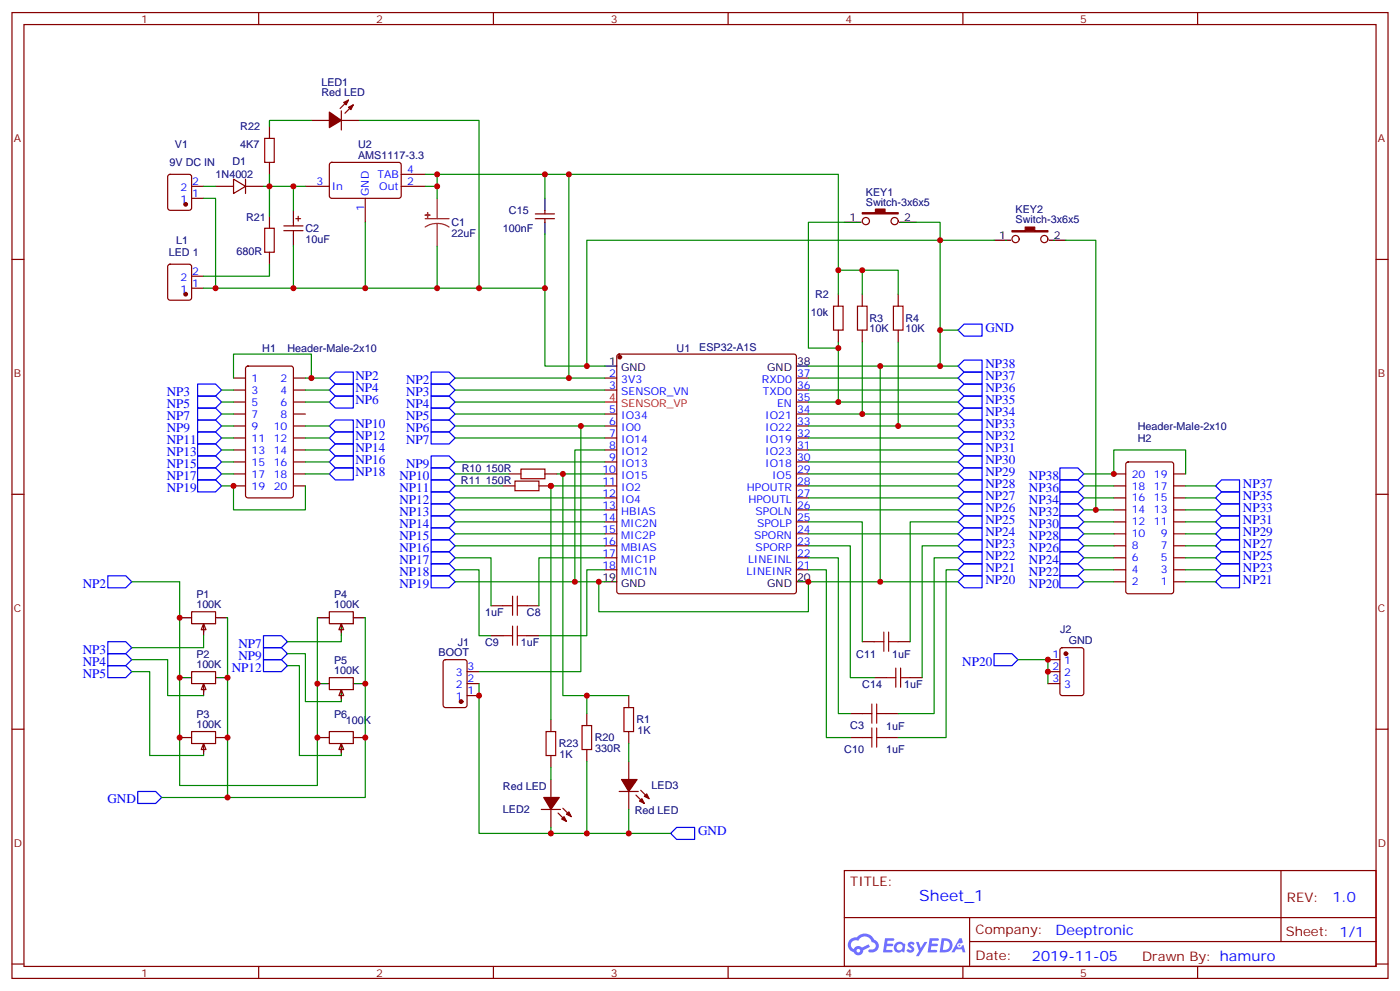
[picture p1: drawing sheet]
<svg xmlns="http://www.w3.org/2000/svg" width="412mm" height="292mm" viewBox="0 0 412 292" stroke-linecap="round" stroke-linejoin="round" font-family="sans-serif">
<g fill="none" stroke="#870000" stroke-width=".35">
<path d="M3.5 3.7h405.4v284.3h-405.4zM7.1 7.2h398.2v277.3h-398.2zM76.2 3.7v3.5M145.3 3.7v3.5M214.5 3.7v3.5M283.6 3.7v3.5M352.8 3.7v3.5M3.5 76.4h3.6M405.3 76.4h3.6M3.5 145.5h3.6M405.3 145.5h3.6M3.5 214.7h3.6"/>
<path d="M405.3 214.7h3.6M248.7 256.3h156.6v28.2h-156.6zM377.3 256.3v20.9M248.7 270.1h156.5M285.6 277.2h119.6M285.6 270.1v14.2M3.5 283.8h3.6M76.2 284.5v3.5M145.3 284.5v3.5M214.5 284.5v3.5M283.6 284.5v3.5M352.8 284.5v3.5"/>
<path d="M405.3 283.8h3.6"/>
</g>
<g fill="#5487ff">
<path d="M267.7 277.5a1.22 1.22 0 0 1 1.7 .2l-.4 .6a.47 .47 0 0 0-.3-.4 .47 .47 0 0 0-.5 .2l.1 .2a1.14 1.14 0 0 1 .8 1.8 1.14 1.14 0 0 1-1.9 0l-.2-.2 .5-.6 .7 .5a.29 .29 0 0 0 .3-.3 .29 .29 0 0 0-.2-.3 1.04 1.04 0 0 1-.6-1.7z"/>
<path d="M260.7 276.2h2.4l.3 .2-.2 .5-1.8 .1-.1 .8h1.5l.3 .4-.3 .4h-1.6l-.2 1.1h1.7l.2 .3-.2 .3-2.6 .1z"/>
<path d="M273.8 276.2h2.4l.3 .2-.1 .5-1.8 .1-.2 .8h1.6l.3 .4-.4 .4-1.6-.1-.1 1.1 1.7 .1 .2 .3-.2 .3-2.6 .1z"/>
<path d="M282.6 276.2h.7l.3 1.3-.6 .3a.69 .69 0 0 0-1 .3 .69 .69 0 0 0 .4 .9 .69 .69 0 0 0 .9-.6l.5-.2 .6 2.2h-.8l-.2-.9h-1.8l-.5 .9h-.8z"/>
<path d="M269.8 277.3h.8l.6 1.8 1.1-1.8h.9l-2.6 4.2h-.8l.9-1.5z"/>
<path d="M277.4 276.2l-.6 4.2h1.3a2.11 2.11 0 0 0 2.5-2.1 2.11 2.11 0 0 0-2.5-2.1zM278.1 277a1.39 1.39 0 0 1 1.7 1.4 1.39 1.39 0 0 1-1.8 1.2h-.3z"/>
<path d="M263.7 277.8a1.54 1.54 0 0 0-.1 2.2 1.54 1.54 0 0 0 2.2 .1l.6 .3 .3-2.3-.2-.3h-.4a1.49 1.49 0 0 0-2.4 0zM264 278.8a.94 .94 0 0 1 1.8 0 .94 .94 0 0 1-1.8 0z"/>
<path d="M250.4 276.6a2.18 2.18 0 0 0 1.1 3.7 1.44 1.44 0 0 0 1.6 .9 1.44 1.44 0 0 0 1.2-1.4l2-1.1-.5-.7-1.9 1a1.47 1.47 0 0 0-2.4 .4 1.39 1.39 0 0 1-.7-1.9 1.39 1.39 0 0 1 2-.5 2.12 2.12 0 0 1 2.2-1.3 2.12 2.12 0 0 1 1.9 1.7 1.14 1.14 0 0 1 1.1 1.4 1.14 1.14 0 0 1-1.7 .7 .43 .43 0 0 0-.5 .4 .43 .43 0 0 0 .4 .5 1.98 1.98 0 0 0 2.5-1.2 1.98 1.98 0 0 0-1.2-2.6 3.1 3.1 0 0 0-5.3-.6l-.9 .1zM252.3 279.9a.55 .55 0 0 1 1.1 0 .55 .55 0 0 1-1.1 0z"/>
<circle cx="282.6" cy="278.3" r=".26"/>
</g>
<g fill="none" stroke="#a10000" stroke-width=".35">
<path d="M78 40.7h2.8v7.1h-2.8zM78 67.2h2.8v7.1h-2.8zM245.5 90.1h2.9v7.1h-2.9zM252.6 90.1h2.8v7.1h-2.8zM263.2 90.1h2.8v7.1h-2.8zM153.5 138.1h7v2.8h-7zM151.7 141.6h7v2.9h-7zM148.2 178.3h2.8M151 175.5v5.7M152.4 175.5v5.7M152.4 178.3h2.8M148.2 187.1h2.8"/>
<path d="M151 184.3v5.7M152.4 184.3v5.7M152.4 187.1h2.8M257.5 188.9h2.8M260.3 186.1v5.6M261.1 199.5h2.8M261.8 186.1v5.6M261.8 188.9h2.8M263.9 196.7v5.6M265.3 196.7v5.6M265.3 199.5h2.8M160.9 215.4h2.8v7h-2.8z"/>
<path d="M171.4 213.6h2.9v7.1h-2.9zM183.8 208.3h2.8v7.1h-2.8zM254 217.1h2.8M254 210.1h2.8M256.8 207.3v5.6M256.8 214.3v5.7M258.2 207.3v5.6M258.2 214.3v5.7M258.2 217.1h2.9M258.2 210.1h2.9"/>
</g>
<g fill="none" stroke="#870000" stroke-width=".35">
<path d="M79.4 37.2v3.5M91.7 35.5h5.3M100.5 32.6v5.7M100.5 35.5h5.3M102.7 29.5l-2.5 2.4M104.1 30.9l-2.5 2.4M49.6 51.5l.5-.2h5.6l.7 .5v9.4l-.4 .7h-5.9l-.7-.4v-9.5zM56.4 58.4h3.6M56.4 54.9h3.6M63.5 54.9h5.3M68.8 52.7l3.5 2.2-3.5 2.1zM72.3 54.9h5.3"/>
<path d="M72.3 52.7v4.3M79.4 47.8v3.5M90 54.9h7M97.2 48l.5-.2 20 .1 .5 .6-.1 9.5-.6 .4-20.1-.1-.4-.6v-9.2zM107.6 58.4v7M118.2 54.9h7M118.2 51.3h7M49.6 78l.5-.2h5.6l.7 .4v9.5l-.4 .6-5.9 .1-.7-.5v-9.4zM79.4 63.7v3.5M79.4 74.3v3.5M83.6 66.5h5.7M83.6 67.9h5.7"/>
<path d="M86.4 65.4v1.1M86.4 67.9v1.1M87.1 64.4h1.4M87.8 63.7v1.4M157.7 63h5.6M157.7 64.4h5.6M160.5 61.9v1.1M160.5 64.4v1M56.4 84.8h3.6M56.4 81.3h3.6M246.9 86.6v3.5M246.9 97.2v3.5"/>
<path d="M254 86.6v3.5M254 97.2v3.5M264.6 86.6v3.5M264.6 97.2v3.5M68.8 111.3h3.5M68.8 114.8h3.5M68.8 118.4h3.5M72.6 108l.4-.2h12.7l.7 .4v37.7l-.4 .6-13 .1-.6-.5-.1-37.6zM86.4 111.3h3.6M86.4 114.8h3.6M86.4 118.4h3.6M178.2 111.3h3.5"/>
<path d="M178.2 114.8h3.5M181.9 104.5l.5-.3h51.5l.5 .3 .2 .5v69.1l-.2 .5-.5 .2h-51.5l-.5-.2-.2-.5v-69.1zM234.6 111.3h3.5M234.6 114.8h3.5M234.6 118.4h3.5M68.8 139.5h3.5M68.8 121.9h3.5M68.8 125.4h3.5M68.8 128.9h3.5M68.8 132.5h3.5M68.8 136h3.5M86.4 139.5h3.6"/>
<path d="M86.4 121.9h3.6M86.4 125.4h3.6M86.4 128.9h3.6M86.4 132.5h3.6M86.4 136h3.6M149.9 139.5h3.6M160.5 139.5h3.5M178.2 139.5h3.5M178.2 121.9h3.5M178.2 125.4h3.5M178.2 128.9h3.5M178.2 132.5h3.5"/>
<path d="M178.2 136h3.5M234.6 139.5h3.5M234.6 121.9h3.5M234.6 125.4h3.5M234.6 128.9h3.5M234.6 132.5h3.5M234.6 136h3.5M328.1 139.5h3.5M331.8 136.2l.5-.2h12.7l.7 .4v37.7l-.4 .6-13 .1-.6-.5-.1-37.6zM345.7 139.5h3.5M68.8 143.1h3.5M86.4 143.1h3.6"/>
<path d="M148.2 143.1h3.5M158.7 143.1h3.6M178.2 143.1h3.5M178.2 146.6h3.5M178.2 150.1h3.5M178.2 153.6h3.5M178.2 157.2h3.5M234.6 143.1h3.5M234.6 146.6h3.5M234.6 150.1h3.5M234.6 153.6h3.5M234.6 157.2h3.5"/>
<path d="M328.1 143.1h3.5M328.1 146.6h3.5M328.1 150.1h3.5M328.1 153.6h3.5M328.1 157.2h3.5M345.7 143.1h3.5M345.7 146.6h3.5M345.7 150.1h3.5M345.7 153.6h3.5M345.7 157.2h3.5M144.6 178.3h3.6M155.2 178.3h3.5"/>
<path d="M178.2 160.7h3.5M178.2 164.2h3.5M178.2 167.7h3.5M234.6 160.7h3.5M234.6 164.2h3.5M234.6 167.7h3.5M328.1 160.7h3.5M328.1 164.2h3.5M328.1 167.7h3.5M328.1 171.3h3.5M345.7 160.7h3.5M345.7 164.2h3.5"/>
<path d="M345.7 167.7h3.5M345.7 171.3h3.5M56.4 180.1h7.1v3.5h-7.1zM60 184.3v1.8M130.8 194.4l.4-.2h5.7l.6 .4 .1 13-.5 .7h-5.9l-.6-.4-.1-13zM137.6 197.7h3.5M144.6 187.1h3.6M155.2 187.1h3.5M254 188.9h3.5M257.5 199.5h3.6M264.6 188.9h3.5M268.1 199.5h3.5"/>
<path d="M137.6 204.8h3.5M137.6 201.3h3.5M162.3 211.8v3.6M172.9 210.1v3.5M185.2 204.8v3.5M185.2 215.4v3.5M250.5 217.1h3.5M250.5 210.1h3.5M261.1 217.1h3.5M261.1 210.1h3.5M159.5 238.3h5.6M162.3 222.4v3.6"/>
<path d="M162.3 229.5v5.3M162.3 238.3v5.3M164.4 239.4l2.5 2.4M165.8 237.9l2.5 2.5M172.9 220.7v3.5M182.4 233h5.6M185.2 224.2v5.3M185.2 233v5.3M187.3 234.1l2.5 2.4M188.7 232.7l2.5 2.4"/>
<circle cx="255.1" cy="65.1" r="1.06"/>
<circle cx="263.5" cy="65.1" r="1.06"/>
<circle cx="299.2" cy="70.4" r="1.06"/>
<circle cx="307.6" cy="70.4" r="1.06"/>
</g>
<path d="M160.5 58.4v3.5M86.4 61.9v3.5M86.4 69v3.5M160.5 65.4v3.6M248.7 65.4h4.9M264.9 65.4h5M292.8 70.7h4.9M309 70.7h5M178.2 107.8h3.5M234.6 107.8h3.5M178.2 171.3h3.5M234.6 171.3h3.5" fill="none" stroke="#000" stroke-width=".35"/>
<g fill="#8c2424" stroke="#8c2424" stroke-width=".35">
<path d="M125.2 63.3l1.4 .1z"/>
<path d="M125.9 62.6l.1 1.4z"/>
</g>
<path d="M128.8 58.4v6M125.2 64.4h7.1M128.8 65.8l1.8 .2 1.7 .9M128.8 65.8l-1.9 .2-1.7 .9M128.8 65.8v6.7" fill="none" stroke="#8c2424" stroke-width=".35"/>
<g fill="#870000" stroke="#870000" stroke-width=".35">
<path d="M165.5 241.1l.7-.7 .7 1.4z"/>
<path d="M166.9 239.7l.7-.7 .7 1.4z"/>
<path d="M160.2 234.8h4.5l-2.4 3.5z"/>
<path d="M102.7 31.6l1.4-.7-.7 1.4z"/>
<path d="M101.2 30.2l1.5-.7-.7 1.4z"/>
<path d="M97 33l3.5 2.5-3.5 2.1z"/>
<path d="M189.1 235.1l.7 1.4-1.4-.7z"/>
<path d="M189.8 234.4l.7-.7 .7 1.4z"/>
<path d="M183.1 229.5h4.6l-2.5 3.5z"/>
<path d="M254 62.6h3.9v-1h2.8v1h3.9v.4h-10.6z"/>
<path d="M298.1 67.9h3.9v-1h2.8v1h3.9v.4h-10.6z"/>
<circle cx="54.7" cy="86.6" r=".53"/>
<circle cx="54.7" cy="60.1" r=".53"/>
<circle cx="182.6" cy="105.1" r=".53"/>
<circle cx="135.8" cy="206.6" r=".53"/>
</g>
<path d="M178.2 118.4h3.5" fill="none" stroke="#f00" stroke-width=".35"/>
<path d="M60 183.6l.7 1.8h-1.4z" fill="#f0f0f0" stroke="#870000" stroke-width=".35"/>
<path d="M52.9 181.9h3.5M60 183.6v3.5M63.5 181.9h3.5" fill="none" stroke="#000" stroke-width=".35"/>
<path d="M56.4 197.7h7.1v3.6h-7.1zM60 202v1.7" fill="none" stroke="#870000" stroke-width=".35"/>
<path d="M60 201.3l.7 1.7h-1.4z" fill="#f0f0f0" stroke="#870000" stroke-width=".35"/>
<path d="M52.9 199.5h3.5M63.5 199.5h3.5M60 201.3v3.5" fill="none" stroke="#000" stroke-width=".35"/>
<path d="M56.4 215.4h7.1v3.5h-7.1zM60 219.6v1.8" fill="none" stroke="#870000" stroke-width=".35"/>
<path d="M60 218.9l.7 1.8h-1.4z" fill="#f0f0f0" stroke="#870000" stroke-width=".35"/>
<path d="M52.9 217.1h3.5M60 218.9v3.5M63.5 217.1h3.5" fill="none" stroke="#000" stroke-width=".35"/>
<path d="M97 180.1h7.1v3.5h-7.1zM100.5 184.3v1.8" fill="none" stroke="#870000" stroke-width=".35"/>
<path d="M100.5 183.6l.7 1.8h-1.4z" fill="#f0f0f0" stroke="#870000" stroke-width=".35"/>
<path d="M93.5 181.9h3.5M100.5 183.6v3.5M104.1 181.9h3.5" fill="none" stroke="#000" stroke-width=".35"/>
<path d="M97 199.5h7.1v3.5h-7.1zM100.5 203.7v1.8" fill="none" stroke="#870000" stroke-width=".35"/>
<path d="M100.5 203l.7 1.8h-1.4z" fill="#f0f0f0" stroke="#870000" stroke-width=".35"/>
<path d="M93.5 201.3h3.5M100.5 203v3.6M104.1 201.3h3.5" fill="none" stroke="#000" stroke-width=".35"/>
<path d="M97 215.4h7.1v3.5h-7.1zM100.5 219.6v1.8" fill="none" stroke="#870000" stroke-width=".35"/>
<path d="M100.5 218.9l.7 1.8h-1.4z" fill="#f0f0f0" stroke="#870000" stroke-width=".35"/>
<path d="M93.5 217.1h3.5M100.5 218.9v3.5M104.1 217.1h3.5" fill="none" stroke="#000" stroke-width=".35"/>
<path d="M308.7 194.2h3.5M308.7 197.7h3.5M312.4 190.9l.5-.2h5.7l.6 .4 .1 13-.5 .6-5.9 .1-.6-.5-.1-12.9zM308.7 201.3h3.5" fill="none" stroke="#870000" stroke-width=".35"/>
<circle cx="314" cy="192.4" r=".53" fill="#870000" stroke="#870000" stroke-width=".35"/>
<g fill="none" stroke="#00f" stroke-width=".35">
<path d="M282.2 97.2l1.8-1.8h5.3v3.6h-5.3zM58.2 113.1h5.3l1.8 1.7-1.8 1.8h-5.3zM58.2 116.6h5.3l1.8 1.8-1.8 1.7h-5.3zM97 111.3l1.8-1.8h5.3v3.6h-5.3zM97 118.4l1.8-1.8h5.3v3.5h-5.3zM98.8 113.1h5.3v3.5h-5.3l-1.8-1.8zM127 109.5h5.3l1.8 1.8-1.8 1.8h-5.3zM127 113.1h5.3l1.8 1.7-1.8 1.8h-5.3zM127 116.6h5.3l1.8 1.8-1.8 1.7h-5.3zM282.2 107.8l1.8-1.8h5.3v3.5h-5.3zM282.2 111.3l1.8-1.8h5.3v3.6h-5.3zM282.2 114.8l1.8-1.7h5.3v3.5h-5.3z"/>
<path d="M282.2 118.4l1.8-1.8h5.3v3.5h-5.3zM58.2 120.1h5.3l1.8 1.8-1.8 1.7h-5.3zM58.2 123.6h5.3l1.8 1.8-1.8 1.8h-5.3zM58.2 127.2h5.3l1.8 1.7-1.8 1.8h-5.3zM58.2 130.7h5.3l1.8 1.8-1.8 1.7h-5.3zM58.2 134.2h5.3l1.8 1.8-1.8 1.8h-5.3zM58.2 137.8h5.3l1.8 1.7-1.8 1.8h-5.3zM97 125.4l1.8-1.8h5.3v3.6h-5.3zM97 128.9l1.8-1.7h5.3v3.5h-5.3zM97 136l1.8-1.8h5.3v3.6h-5.3zM97 139.5l1.8-1.7h5.3v3.5h-5.3zM98.8 130.7h5.3v3.5h-5.3l-1.8-1.7z"/>
<path d="M127 120.1h5.3l1.8 1.8-1.8 1.7h-5.3zM127 127.2h5.3l1.8 1.7-1.8 1.8h-5.3zM127 134.2h5.3l1.8 1.8-1.8 1.8h-5.3zM127 137.8h5.3l1.8 1.7-1.8 1.8h-5.3zM127 123.6h5.3l1.8 1.8-1.8 1.8h-5.3zM282.2 121.9l1.8-1.8h5.3v3.5h-5.3zM282.2 125.4l1.8-1.8h5.3v3.6h-5.3zM282.2 128.9l1.8-1.7h5.3v3.5h-5.3zM282.2 132.5l1.8-1.8h5.3v3.5h-5.3zM282.2 136l1.8-1.8h5.3v3.6h-5.3zM282.2 139.5l1.8-1.7h5.3v3.5h-5.3zM312.2 137.8h5.3l1.8 1.7-1.8 1.8h-5.3z"/>
<path d="M58.2 141.3h5.3l1.8 1.8-1.8 1.7h-5.3zM127 141.3h5.3l1.8 1.8-1.8 1.7h-5.3zM127 144.8h5.3l1.8 1.8-1.8 1.7h-5.3zM127 148.3h5.3l1.8 1.8-1.8 1.8h-5.3zM127 151.9h5.3l1.8 1.7-1.8 1.8h-5.3zM127 155.4h5.3l1.8 1.8-1.8 1.7h-5.3zM127 158.9h5.3l1.8 1.8-1.8 1.8h-5.3zM282.2 143.1l1.8-1.8h5.3v3.5h-5.3zM282.2 146.6l1.8-1.8h5.3v3.5h-5.3zM282.2 150.1l1.8-1.8h5.3v3.6h-5.3zM282.2 153.6l1.8-1.7h5.3v3.5h-5.3zM282.2 157.2l1.8-1.8h5.3v3.5h-5.3z"/>
<path d="M312.2 158.9h5.3l1.8 1.8-1.8 1.8h-5.3zM312.2 155.4h5.3l1.8 1.8-1.8 1.7h-5.3zM312.2 151.9h5.3l1.8 1.7-1.8 1.8h-5.3zM312.2 148.3h5.3l1.8 1.8-1.8 1.8h-5.3zM312.2 144.8h5.3l1.8 1.8-1.8 1.7h-5.3zM312.2 141.3h5.3l1.8 1.8-1.8 1.7h-5.3zM358.1 157.2l1.7-1.8h5.3v3.5h-5.3zM358.1 153.6l1.7-1.7h5.3v3.5h-5.3zM358.1 150.1l1.7-1.8h5.3v3.6h-5.3zM358.1 146.6l1.7-1.8h5.3v3.5h-5.3zM358.1 143.1l1.7-1.8h5.3v3.5h-5.3zM31.7 169.5h5.3l1.8 1.8-1.8 1.7h-5.3z"/>
<path d="M127 162.5h5.3l1.8 1.7-1.8 1.8h-5.3zM127 166h5.3l1.8 1.7-1.8 1.8h-5.3zM127 169.5h5.3l1.8 1.8-1.8 1.7h-5.3zM282.2 160.7l1.8-1.8h5.3v3.6h-5.3zM282.2 164.2l1.8-1.7h5.3v3.5h-5.3zM282.2 167.7l1.8-1.7h5.3v3.5h-5.3zM282.2 171.3l1.8-1.8h5.3v3.5h-5.3zM312.2 169.5h5.3l1.8 1.8-1.8 1.7h-5.3zM312.2 166h5.3l1.8 1.7-1.8 1.8h-5.3zM312.2 162.5h5.3l1.8 1.7-1.8 1.8h-5.3zM358.1 171.3l1.7-1.8h5.3v3.5h-5.3zM358.1 167.7l1.7-1.7h5.3v3.5h-5.3z"/>
<path d="M358.1 164.2l1.7-1.7h5.3v3.5h-5.3zM358.1 160.7l1.7-1.8h5.3v3.6h-5.3zM31.7 188.9h5.3l1.8 1.8-1.8 1.7h-5.3zM31.7 192.4h5.3l1.8 1.8-1.8 1.8h-5.3zM31.7 196h5.3l1.8 1.7-1.8 1.8h-5.3zM77.6 187.1h5.3l1.8 1.8-1.8 1.8h-5.3zM77.6 190.7h5.3l1.8 1.7-1.8 1.8h-5.3zM77.6 194.2h5.3l1.8 1.8-1.8 1.7h-5.3zM292.8 192.4h5.3l1.8 1.8-1.8 1.8h-5.3zM40.6 233h5.3l1.7 1.8-1.7 1.7h-5.3zM197.6 245.4l1.7-1.8h5.3v3.5h-5.3z"/>
</g>
<g fill="none" stroke="#008700" stroke-width=".35">
<path d="M91.7 35.5h-12.3v1.7M105.8 35.5h35.3v49.3h19.4v-15.8M60 58.4h3.5v26.4h22.9v-12.3M60 54.9h3.5M77.6 54.9h12.4M79.4 51.3v12.4M86.4 54.9v7M125.2 51.3h35.3v7.1M125.2 54.9h3.6v3.5M128.8 51.3v3.6M160.5 51.3h86.4v28.3h7.1v7M167.6 51.3v60"/>
<path d="M79.4 77.8v3.5h-19.4M107.6 65.4v19.4M128.8 72.5v12.3h-42.4M246.9 79.6v7M248.7 65.4h-10.6v37.1h8.8M254 79.6h10.6v7M269.9 65.4h7v31.8M292.8 70.7h-119.9v37.1M314 70.7h8.8v79.4M60 84.8h3.5M128.8 84.8h12.3M160.5 84.8v23h17.7"/>
<path d="M282.2 97.2h-5.3v10.6M65.3 114.8h3.5M65.3 118.4h3.5M68.8 111.3v-7.1h22.9v7.1M90 111.3h7M90 114.8h7M90 118.4h7M134.1 111.3h44.1M134.1 114.8h44.1M134.1 118.4h44.1M238.1 107.8h44.1M238.1 111.3h44.1"/>
<path d="M238.1 114.8h44.1M246.9 100.7v17.7h-8.8M246.9 118.4h35.3M254 100.7v21.2M259.3 107.8v63.5M264.6 100.7v24.7M65.3 121.9h3.5M65.3 125.4h3.5M65.3 132.5h3.5M65.3 136h3.5M65.3 139.5h3.5M65.3 128.9h3.5"/>
<path d="M90 125.4h7M90 132.5h7M90 136h7M90 139.5h7M90 128.9h7M134.1 121.9h44.1M134.1 125.4h37M134.1 136h44.1M134.1 139.5h15.8M134.1 128.9h44.1M164 139.5h14.2M165.8 139.5v65.3h19.4"/>
<path d="M178.2 125.4h-7.1v72.3h-30M178.2 132.5h-8.9v38.8h-35.2M238.1 121.9h44.1M238.1 125.4h44.1M238.1 132.5h44.1M238.1 136h44.1M238.1 139.5h44.1M238.1 128.9h44.1M319.3 139.5h8.8v-7h21.1v7M65.3 143.1h3.5v7h21.2v-7M134.1 146.6h44.1M134.1 143.1h14.1"/>
<path d="M134.1 150.1h44.1M134.1 157.2h44.1M134.1 153.6h44.1M178.2 143.1h-15.9v68.7M238.1 153.6h15.9v35.3M238.1 146.6h44.1M238.1 143.1h44.1M238.1 150.1h44.1M238.1 157.2h44.1M282.2 153.6h-14.1v35.3M319.3 146.6h8.8M319.3 143.1h8.8"/>
<path d="M319.3 150.1h8.8M319.3 157.2h8.8M319.3 153.6h8.8M349.2 146.6h8.9M349.2 143.1h8.9M349.2 150.1h8.9M349.2 157.2h8.9M349.2 153.6h8.9M38.8 171.3h14.1v59.9h40.6v-49.3M134.1 164.2h10.5v14.1M134.1 167.7h7v19.4h3.5M134.1 160.7h44.1"/>
<path d="M169.3 171.3h8.9M176.4 171.3v8.8h61.7v-8.8h44.1M178.2 167.7h-5.3v19.4h-14.2M178.2 164.2h-19.5v14.1M238.1 160.7h12.4v38.8h7M238.1 167.7h5.3v49.4h7.1M238.1 164.2h8.8v45.9h3.6M282.2 160.7h-10.6v38.8M282.2 167.7h-3.5v49.4h-14.1M282.2 164.2h-7v45.9h-10.6M319.3 160.7h8.8M319.3 171.3h8.8"/>
<path d="M319.3 167.7h8.8M319.3 164.2h8.8M349.2 160.7h8.9M349.2 171.3h8.9M349.2 167.7h8.9M349.2 164.2h8.9M38.8 194.2h10.6v10.6h10.6M38.8 197.7h5.3v24.7h15.9M60 187.1v3.6h-21.2M67 181.9v52.9h40.6v-52.9M84.7 192.4h5.3v14.2h10.5M84.7 196h3.5v26.4h12.3"/>
<path d="M100.5 187.1v1.8h-15.8M299.9 194.2h8.8v7.1M141.1 201.3v44.1h21.2M172.9 204.8v5.3M185.2 218.9v5.3M47.6 234.8h19.4M162.3 226v3.5M172.9 224.2v21.2M185.2 238.3v7.1h-22.9v-1.8M185.2 245.4h12.4"/>
</g>
<g fill="#c00">
<circle cx="67" cy="234.8" r=".88"/>
<circle cx="93.5" cy="201.3" r=".88"/>
<circle cx="172.9" cy="107.8" r=".88"/>
<circle cx="276.9" cy="70.7" r=".88"/>
<circle cx="246.9" cy="102.5" r=".88"/>
<circle cx="176.4" cy="171.3" r=".88"/>
<circle cx="169.3" cy="171.3" r=".88"/>
<circle cx="328.1" cy="139.5" r=".88"/>
<circle cx="264.6" cy="125.4" r=".88"/>
<circle cx="254" cy="121.9" r=".88"/>
<circle cx="246.9" cy="79.6" r=".88"/>
<circle cx="68.8" cy="143.1" r=".88"/>
<circle cx="171.1" cy="125.4" r=".88"/>
<circle cx="128.8" cy="54.9" r=".88"/>
<circle cx="160.5" cy="84.8" r=".88"/>
<circle cx="63.5" cy="84.8" r=".88"/>
<circle cx="86.4" cy="84.8" r=".88"/>
<circle cx="86.4" cy="54.9" r=".88"/>
<circle cx="79.4" cy="54.9" r=".88"/>
<circle cx="172.9" cy="245.4" r=".88"/>
<circle cx="172.9" cy="204.8" r=".88"/>
<circle cx="162.3" cy="143.1" r=".88"/>
<circle cx="167.6" cy="111.3" r=".88"/>
<circle cx="128.8" cy="51.3" r=".88"/>
<circle cx="165.8" cy="139.5" r=".88"/>
<circle cx="91.7" cy="111.3" r=".88"/>
<circle cx="162.3" cy="245.4" r=".88"/>
<circle cx="141.1" cy="204.8" r=".88"/>
<circle cx="128.8" cy="84.8" r=".88"/>
<circle cx="141.1" cy="84.8" r=".88"/>
<circle cx="107.6" cy="84.8" r=".88"/>
<circle cx="160.5" cy="51.3" r=".88"/>
<circle cx="167.6" cy="51.3" r=".88"/>
<circle cx="254" cy="79.6" r=".88"/>
<circle cx="246.9" cy="118.4" r=".88"/>
<circle cx="185.2" cy="245.4" r=".88"/>
<circle cx="276.9" cy="107.8" r=".88"/>
<circle cx="238.1" cy="171.3" r=".88"/>
<circle cx="276.9" cy="97.2" r=".88"/>
<circle cx="259.3" cy="171.3" r=".88"/>
<circle cx="259.3" cy="107.8" r=".88"/>
<circle cx="322.8" cy="150.1" r=".88"/>
<circle cx="308.7" cy="194.2" r=".88"/>
<circle cx="308.7" cy="197.7" r=".88"/>
<circle cx="107.6" cy="201.3" r=".88"/>
<circle cx="52.9" cy="199.5" r=".88"/>
<circle cx="67" cy="199.5" r=".88"/>
<circle cx="52.9" cy="181.9" r=".88"/>
<circle cx="67" cy="217.1" r=".88"/>
<circle cx="107.6" cy="217.1" r=".88"/>
<circle cx="52.9" cy="217.1" r=".88"/>
<circle cx="93.5" cy="217.1" r=".88"/>
</g>
<text font-size="4.6" fill="#00f" x="270.8" y="265.3">Sheet_1</text>
<g font-size="4.2" fill="#00f">
<text x="392.5" y="265.6">1.0</text>
<text x="310.9" y="275.1">Deeptronic</text>
<text x="304" y="282.9">2019-11-05</text>
</g>
<g font-size="3.9" fill="#00f">
<text x="290.3" y="97.8">GND</text>
<text x="104.7" y="112">NP2</text>
<text x="119.6" y="113.1">NP2</text>
<text x="290.3" y="108.4">NP38</text>
<text x="290.3" y="111.9">NP37</text>
<text x="49.1" y="116.6">NP3</text>
<text x="104.7" y="115.5">NP4</text>
<text x="104.7" y="119.1">NP6</text>
<text x="119.6" y="116.6">NP3</text>
<text x="290.3" y="115.4">NP36</text>
<text x="290.3" y="118.9">NP35</text>
<text x="49.1" y="120.1">NP5</text>
<text x="49.1" y="123.7">NP7</text>
<text x="119.6" y="120.1">NP4</text>
<text x="119.6" y="123.6">NP5</text>
<text x="290.3" y="122.5">NP34</text>
<text x="290.3" y="126">NP33</text>
<text x="49.1" y="127.2">NP9</text>
<text x="49.1" y="130.7">NP11</text>
<text x="104.7" y="126.1">NP10</text>
<text x="104.7" y="129.6">NP12</text>
<text x="119.6" y="130.7">NP7</text>
<text x="119.6" y="127.2">NP6</text>
<text x="290.3" y="129.5">NP32</text>
<text x="49.1" y="134.2">NP13</text>
<text x="49.1" y="137.8">NP15</text>
<text x="104.7" y="133.2">NP14</text>
<text x="104.7" y="136.7">NP16</text>
<text x="119.6" y="137.8">NP9</text>
<text x="290.3" y="133">NP31</text>
<text x="290.3" y="136.6">NP30</text>
<text x="49.1" y="141.3">NP17</text>
<text x="104.7" y="140.2">NP18</text>
<text x="117.7" y="141.3">NP10</text>
<text x="290.3" y="140.1">NP29</text>
<text x="290.3" y="143.6">NP28</text>
<text x="303.1" y="141.3">NP38</text>
<text x="366.1" y="143.6">NP37</text>
<text x="49.1" y="144.8">NP19</text>
<text x="117.7" y="144.8">NP11</text>
<text x="117.7" y="148.3">NP12</text>
<text x="290.3" y="147.2">NP27</text>
<text x="303.1" y="148.4">NP34</text>
<text x="303.1" y="144.8">NP36</text>
<text x="366.1" y="147.2">NP35</text>
<text x="117.7" y="151.9">NP13</text>
<text x="117.7" y="155.4">NP14</text>
<text x="290.3" y="150.7">NP26</text>
<text x="290.3" y="154.2">NP25</text>
<text x="303.1" y="155.4">NP30</text>
<text x="303.1" y="151.9">NP32</text>
<text x="366.1" y="154.2">NP31</text>
<text x="366.1" y="150.7">NP33</text>
<text x="117.7" y="158.9">NP15</text>
<text x="290.3" y="157.7">NP24</text>
<text x="290.3" y="161.3">NP23</text>
<text x="303.1" y="158.9">NP28</text>
<text x="366.1" y="161.3">NP27</text>
<text x="366.1" y="157.7">NP29</text>
<text x="117.7" y="162.5">NP16</text>
<text x="117.7" y="166">NP17</text>
<text x="290.3" y="164.8">NP22</text>
<text x="303.1" y="166">NP24</text>
<text x="303.1" y="162.5">NP26</text>
<text x="366.1" y="164.8">NP25</text>
<text x="24.4" y="173">NP2</text>
<text x="117.7" y="169.5">NP18</text>
<text x="117.7" y="173">NP19</text>
<text x="290.3" y="168.3">NP21</text>
<text x="290.3" y="171.9">NP20</text>
<text x="303.1" y="173">NP20</text>
<text x="303.1" y="169.5">NP22</text>
<text x="366.1" y="171.9">NP21</text>
<text x="366.1" y="168.3">NP23</text>
<text x="70.2" y="190.7">NP7</text>
<text x="24.4" y="192.4">NP3</text>
<text x="24.4" y="196">NP4</text>
<text x="68.3" y="197.7">NP12</text>
<text x="70.2" y="194.2">NP9</text>
<text x="283.5" y="196">NP20</text>
<text x="24.4" y="199.5">NP5</text>
<text x="31.7" y="236.5">GND</text>
<text x="205.6" y="245.9">GND</text>
</g>
<g font-size="3.9" fill="#800">
<text x="250.5" y="260.9">TITLE:</text>
<text x="379.1" y="265.6">REV:</text>
<text x="287.4" y="275.1">Company:</text>
<text x="378.7" y="275.7">Sheet: 1/1</text>
<text x="287.4" y="282.8">Date:</text>
<text x="336.4" y="282.8">Drawn By: hamuro</text>
</g>
<g font-size="3.2" fill="#800">
<text x="41.6" y="6.7">1</text>
<text x="110.8" y="6.7">2</text>
<text x="179.9" y="6.7">3</text>
<text x="249.1" y="6.7">4</text>
<text x="318.2" y="6.7">5</text>
<text x="4.1" y="41.8">A</text>
<text x="405.9" y="41.8">A</text>
<text x="4.1" y="110.9">B</text>
<text x="405.9" y="110.9">B</text>
<text x="4.1" y="180.1">C</text>
<text x="405.9" y="180.1">C</text>
<text x="4.1" y="249.2">D</text>
<text x="405.9" y="249.2">D</text>
<text x="41.6" y="287.5">1</text>
<text x="110.8" y="287.5">2</text>
<text x="179.9" y="287.5">3</text>
<text x="249.1" y="287.5">4</text>
<text x="318.2" y="287.5">5</text>
</g>
<g font-size="3.2" fill="#000080">
<text x="94.7" y="28.4">Red LED</text>
<text x="94.7" y="25.2">LED1</text>
<text x="70.8" y="38.3">R22</text>
<text x="51.5" y="43.6">V1</text>
<text x="70.8" y="43.6">4K7</text>
<text x="105.5" y="46.7">AMS1117-3.3</text>
<text x="105.5" y="43.6">U2</text>
<text x="50" y="48.9">9V DC IN</text>
<text x="63.5" y="52.4">1N4002</text>
<text x="68.4" y="48.5">D1</text>
<text x="255.1" y="57.6">KEY1</text>
<text x="72.5" y="64.9">R21</text>
<text x="149.9" y="63">C15</text>
<text x="255.1" y="60.5">Switch-3x6x5</text>
<text x="299.1" y="65.8">Switch-3x6x5</text>
<text x="299.2" y="62.9">KEY2</text>
<text x="51.9" y="71.8">L1</text>
<text x="90" y="71.4">10uF</text>
<text x="90" y="68.3">C2</text>
<text x="133" y="69.7">22uF</text>
<text x="133" y="66.5">C1</text>
<text x="148.2" y="68.3">100nF</text>
<text x="49.7" y="75.3">LED 1</text>
<text x="69.7" y="75">680R</text>
<text x="240.1" y="87.7">R2</text>
<text x="238.9" y="93">10k</text>
<text x="256.1" y="94.8">R3</text>
<text x="266.7" y="94.8">R4</text>
<text x="256.1" y="97.8">10K</text>
<text x="266.7" y="97.8">10K</text>
<text x="77.2" y="103.8">H1</text>
<text x="84.7" y="103.5">Header-Male-2x10</text>
<text x="199.3" y="103.5">U1</text>
<text x="206" y="103.2">ESP32-A1S</text>
<text x="335.1" y="126.5">Header-Male-2x10</text>
<text x="335.1" y="130">H2</text>
<text x="135.8" y="142.5">R11</text>
<text x="136" y="139">R10</text>
<text x="143.2" y="142.5">150R</text>
<text x="143.2" y="139">150R</text>
<text x="57.8" y="179">100K</text>
<text x="57.8" y="176.1">P1</text>
<text x="98.4" y="179">100K</text>
<text x="98.4" y="176.1">P4</text>
<text x="142.9" y="181.4">1uF</text>
<text x="155.2" y="181.4">C8</text>
<text x="134.8" y="190.2">J1</text>
<text x="142.9" y="190.2">C9</text>
<text x="153.5" y="190.2">1uF</text>
<text x="312.3" y="186.5">J2</text>
<text x="314.8" y="189.6">GND</text>
<text x="57.8" y="196.7">100K</text>
<text x="57.8" y="193.7">P2</text>
<text x="98.4" y="195.5">P5</text>
<text x="129.2" y="193.1">BOOT</text>
<text x="252.2" y="193.7">C11</text>
<text x="262.8" y="193.7">1uF</text>
<text x="98.4" y="198.4">100K</text>
<text x="254" y="202.5">C14</text>
<text x="266.3" y="202.5">1uF</text>
<text x="57.8" y="214.3">100K</text>
<text x="57.8" y="211.4">P3</text>
<text x="98.4" y="211.4">P6</text>
<text x="101.9" y="213">100K</text>
<text x="187.5" y="212.9">R1</text>
<text x="250.5" y="214.7">C3</text>
<text x="261.1" y="214.9">1uF</text>
<text x="164.6" y="220">R23</text>
<text x="175.2" y="218.2">R20</text>
<text x="175.4" y="221.4">330R</text>
<text x="187.7" y="216.1">1K</text>
<text x="248.7" y="221.7">C10</text>
<text x="261.1" y="221.7">1uF</text>
<text x="164.8" y="223.1">1K</text>
<text x="148.2" y="232.5">Red LED</text>
<text x="191.9" y="232.3">LED3</text>
<text x="148.2" y="239.4">LED2</text>
<text x="187" y="239.6">Red LED</text>
</g>
<g font-size="3.2" fill="#00f">
<text x="111.2" y="52.4">TAB</text>
<text x="119.9" y="51">4</text>
<text x="53.1" y="59.8">1</text>
<text x="53.1" y="56.3">2</text>
<text x="56.6" y="58">1</text>
<text x="56.6" y="54.5">2</text>
<text x="93.2" y="54.5">3</text>
<text x="97.7" y="55.9">In</text>
<text x="108.7" y="57.7" transform="rotate(-90 108.7 57.7)">GND</text>
<text x="111.7" y="55.9">Out</text>
<text x="119.9" y="54.5">2</text>
<text x="107.2" y="62.2" transform="rotate(-90 107.2 62.2)">1</text>
<text x="53.1" y="82.7">2</text>
<text x="56.6" y="81">2</text>
<text x="53.1" y="86.3">1</text>
<text x="56.6" y="84.5">1</text>
<text x="74.1" y="112.4">1</text>
<text x="82.6" y="112.4">2</text>
<text x="179.5" y="110.9">2</text>
<text x="183" y="112.7">3V3</text>
<text x="224.4" y="112.7">RXD0</text>
<text x="234.8" y="110.9">37</text>
<text x="74.1" y="119.4">5</text>
<text x="74.1" y="115.9">3</text>
<text x="82.6" y="119.4">6</text>
<text x="82.6" y="115.9">4</text>
<text x="179.5" y="114.5">3</text>
<text x="183" y="116.2">SENSOR_VN</text>
<text x="224.7" y="116.2">TXD0</text>
<text x="228.9" y="119.8">EN</text>
<text x="234.8" y="118">35</text>
<text x="234.8" y="114.5">36</text>
<text x="74.1" y="122.9">7</text>
<text x="82.6" y="122.9">8</text>
<text x="179.5" y="121.5">5</text>
<text x="179.5" y="125.1">6</text>
<text x="183" y="123.3">IO34</text>
<text x="225.4" y="123.3">IO21</text>
<text x="234.8" y="125.1">33</text>
<text x="234.8" y="121.5">34</text>
<text x="74.1" y="130">11</text>
<text x="74.1" y="126.5">9</text>
<text x="80.6" y="130">12</text>
<text x="80.6" y="126.5">10</text>
<text x="179.5" y="128.6">7</text>
<text x="183" y="126.8">IO0</text>
<text x="183" y="130.4">IO14</text>
<text x="225.4" y="130.4">IO19</text>
<text x="225.4" y="126.8">IO22</text>
<text x="234.8" y="128.6">32</text>
<text x="74.1" y="137.1">15</text>
<text x="74.1" y="133.5">13</text>
<text x="80.6" y="137.1">16</text>
<text x="80.6" y="133.5">14</text>
<text x="179.5" y="132.1">8</text>
<text x="179.5" y="135.6">9</text>
<text x="183" y="133.9">IO12</text>
<text x="183" y="137.4">IO13</text>
<text x="225.4" y="137.4">IO18</text>
<text x="225.4" y="133.9">IO23</text>
<text x="234.8" y="135.6">30</text>
<text x="234.8" y="132.1">31</text>
<text x="74.1" y="140.6">17</text>
<text x="80.6" y="140.6">18</text>
<text x="177.5" y="139.2">10</text>
<text x="177.5" y="142.7">11</text>
<text x="183" y="140.9">IO15</text>
<text x="227.4" y="140.9">IO5</text>
<text x="234.8" y="142.7">28</text>
<text x="234.8" y="139.2">29</text>
<text x="333.4" y="140.6">20</text>
<text x="339.9" y="140.6">19</text>
<text x="74.1" y="144.1">19</text>
<text x="80.6" y="144.1">20</text>
<text x="177.5" y="146.2">12</text>
<text x="177.5" y="149.8">13</text>
<text x="183" y="144.5">IO2</text>
<text x="183" y="148">IO4</text>
<text x="220" y="144.5">HPOUTR</text>
<text x="220.5" y="148">HPOUTL</text>
<text x="234.8" y="149.8">26</text>
<text x="234.8" y="146.2">27</text>
<text x="333.4" y="144.1">18</text>
<text x="333.4" y="147.6">16</text>
<text x="339.9" y="144.1">17</text>
<text x="339.9" y="147.6">15</text>
<text x="177.5" y="153.3">14</text>
<text x="183" y="151.5">HBIAS</text>
<text x="183" y="155">MIC2N</text>
<text x="222.6" y="151.5">SPOLN</text>
<text x="223" y="155">SPOLP</text>
<text x="234.8" y="153.3">25</text>
<text x="333.4" y="151.2">14</text>
<text x="333.4" y="154.7">12</text>
<text x="339.9" y="151.2">13</text>
<text x="339.9" y="154.7">11</text>
<text x="177.5" y="156.8">15</text>
<text x="177.5" y="160.3">16</text>
<text x="183" y="158.6">MIC2P</text>
<text x="222.1" y="158.6">SPORN</text>
<text x="234.8" y="160.3">23</text>
<text x="234.8" y="156.8">24</text>
<text x="333.4" y="158.2">10</text>
<text x="333.4" y="161.7">8</text>
<text x="341.9" y="158.2">9</text>
<text x="341.9" y="161.7">7</text>
<text x="177.5" y="163.9">17</text>
<text x="177.5" y="167.4">18</text>
<text x="183" y="162.1">MBIAS</text>
<text x="183" y="165.6">MIC1P</text>
<text x="220.3" y="165.6">LINEINL</text>
<text x="222.6" y="162.1">SPORP</text>
<text x="234.8" y="167.4">21</text>
<text x="234.8" y="163.9">22</text>
<text x="333.4" y="165.3">6</text>
<text x="341.9" y="165.3">5</text>
<text x="183" y="169.2">MIC1N</text>
<text x="219.9" y="169.2">LINEINR</text>
<text x="333.4" y="168.8">4</text>
<text x="333.4" y="172.3">2</text>
<text x="341.9" y="168.8">3</text>
<text x="341.9" y="172.3">1</text>
<text x="137.8" y="197.4">3</text>
<text x="310" y="193.9">1</text>
<text x="310" y="197.4">2</text>
<text x="313.5" y="195.6">1</text>
<text x="134.3" y="202.7">2</text>
<text x="134.3" y="199.1">3</text>
<text x="137.8" y="200.9">2</text>
<text x="310" y="200.9">3</text>
<text x="313.5" y="199.1">2</text>
<text x="313.5" y="202.7">3</text>
<text x="134.3" y="206.2">1</text>
<text x="137.8" y="204.4">1</text>
</g>
<g font-size="3.2">
<text x="250.2" y="65.1">1</text>
<text x="266.3" y="65.1">2</text>
<text x="294.3" y="70.4">1</text>
<text x="310.4" y="70.4">2</text>
<text x="179.5" y="107.4">1</text>
<text x="234.8" y="107.4">38</text>
<text x="183" y="109.2">GND</text>
<text x="226" y="109.2">GND</text>
<text x="177.5" y="170.9">19</text>
<text x="183" y="172.7">GND</text>
<text x="226" y="172.7">GND</text>
<text x="234.8" y="170.9">20</text>
</g>
<g font-size="3.2" fill="#f00">
<text x="179.5" y="118">4</text>
<text x="183" y="119.8">SENSOR_VP</text>
</g>
</svg>
